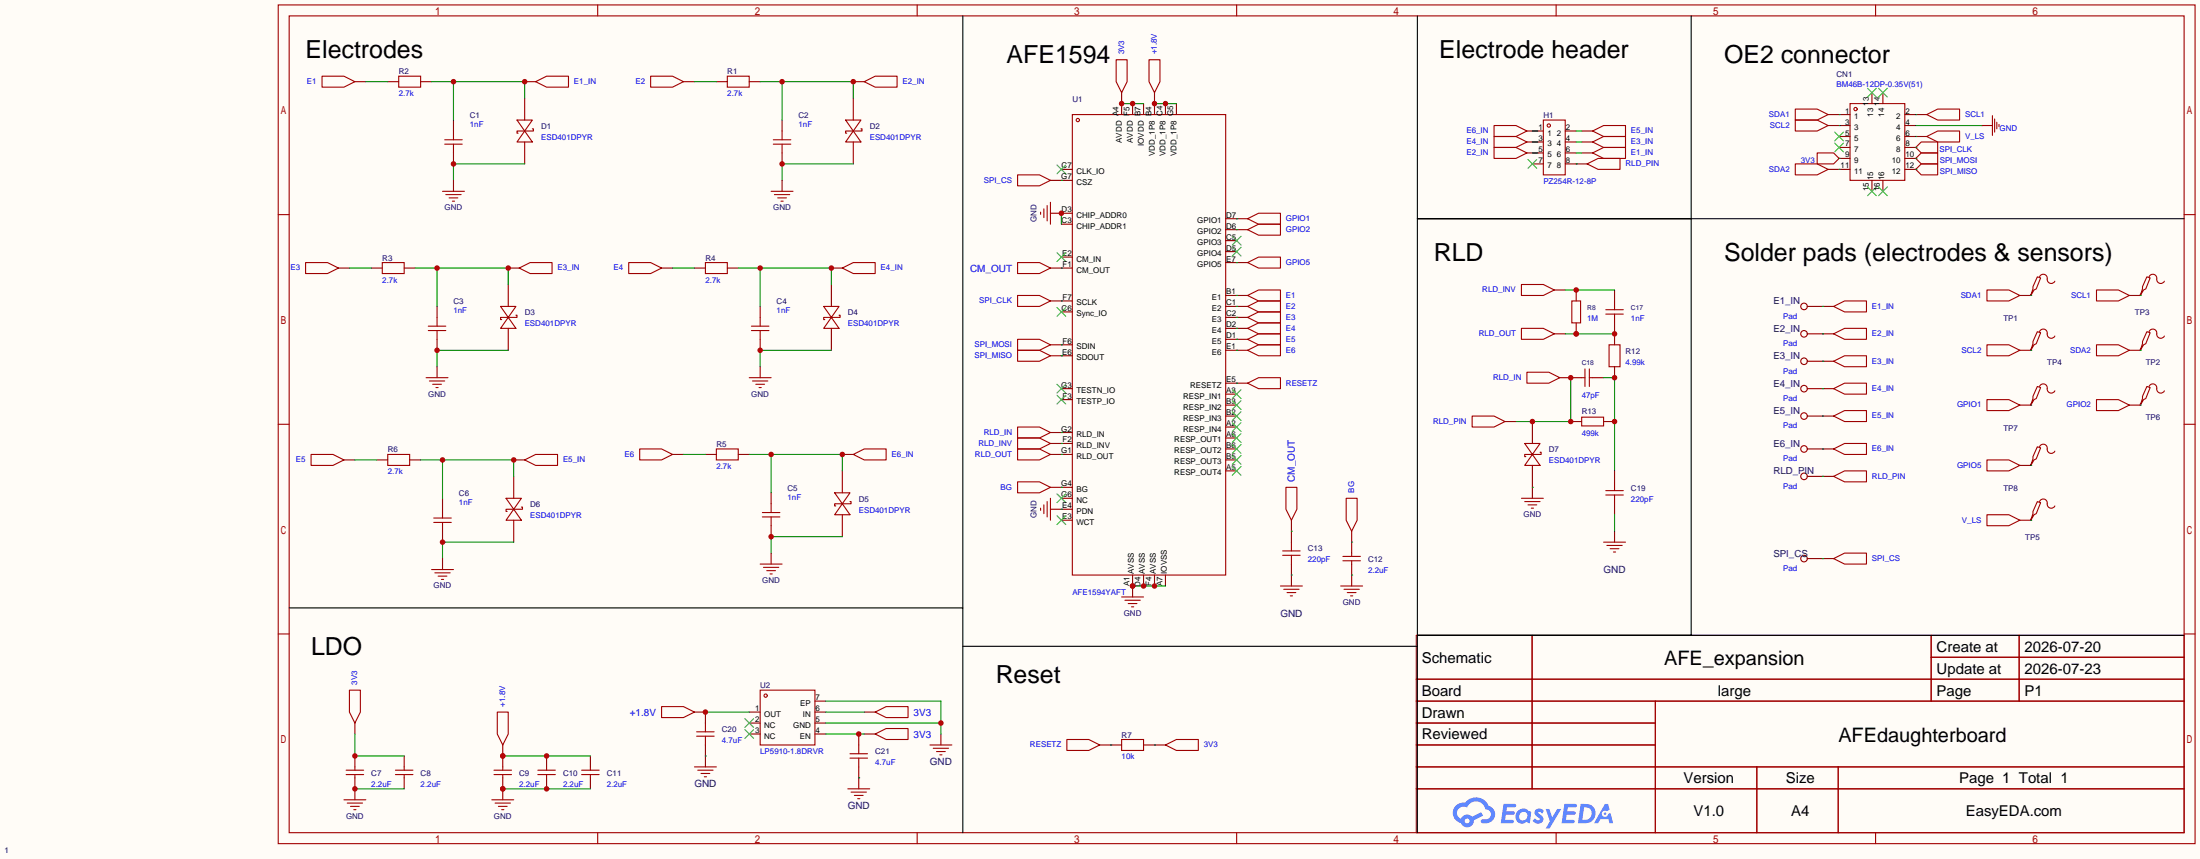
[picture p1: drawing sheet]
<svg xmlns="http://www.w3.org/2000/svg" width="510mm" height="199mm" viewBox="0 0 510 199" stroke-linecap="round" stroke-linejoin="round" font-family="sans-serif">
<path d="M0 0h510.2v199h-510.2z" fill="#fffcf7"/>
<g fill="none" stroke="#a10000" stroke-width=".25">
<path d="M64.5 1.1h444.5v194.4h-444.5zM67.1 3.7h439.4v189.2h-439.4zM138.6 1.1v2.6M212.7 1.1v2.6M286.8 1.1v2.6M360.8 1.1v2.6M434.9 1.1v2.6M64.5 49.7h2.6M506.5 49.7h2.5M64.5 98.3h2.6M506.5 98.3h2.5M64.5 146.9h2.6"/>
<path d="M328.4 147.2h178.1v45.7h-178.1zM328.4 157.4h178.1M355.3 147.2v35.6M447.8 147.2v15.2M447.8 152.3h58.7M468.2 147.2v15.2M506.5 146.9h2.5M328.4 162.4h178.1M328.4 167.5h55.5M328.4 177.7h178.1M328.4 172.6h55.5M383.9 162.4v30.5"/>
<path d="M407.4 177.7v15.2M426.3 177.7v15.2M138.6 192.9v2.6M212.7 192.9v2.6M286.8 192.9v2.6M328.4 182.8h178.1M360.8 192.9v2.6M434.9 192.9v2.6"/>
</g>
<g fill="#5487ff">
<path d="M356.2 187.6a1.3 1.3 0 0 1 1.8 .3l-.4 .6a.54 .54 0 0 0-.9-.2l.1 .2a1.28 1.28 0 0 1 .8 2 1.53 1.53 0 0 1-2.2-.3l.5-.6 .8 .5a.31 .31 0 0 0 .4-.3 .31 .31 0 0 0-.3-.4 1.12 1.12 0 0 1-.6-1.8z"/>
<path d="M358.4 187.4h.9l.6 2 1.2-2h.9l-2.7 4.5h-.9l1-1.6z"/>
<path d="M348.7 186.2h2.2a.46 .46 0 0 1 .5 .1 .46 .46 0 0 1 .1 .5l-.3 .2h-1.8l-.1 1h1.6a.4 .4 0 0 1 .4 .4 .4 .4 0 0 1-.4 .4h-1.7l-.2 1.1h1.4a.46 .46 0 0 1 .5 .1 .46 .46 0 0 1 .1 .5l-.3 .2h-2.7z"/>
<path d="M362.8 186.2h2.2a.47 .47 0 0 1 .5 .1 .47 .47 0 0 1 .1 .5l-.3 .2h-1.8l-.1 1h1.6a.4 .4 0 0 1 .4 .4 .4 .4 0 0 1-.4 .4h-1.7l-.2 1.1h1.4a.46 .46 0 0 1 .5 .1 .46 .46 0 0 1 .1 .5l-.3 .2h-2.7z"/>
<path d="M372.2 186.3h.7l.4 1.3-.7 .3a.75 .75 0 0 0-1.1 .3 .75 .75 0 0 0 .5 1.1 .75 .75 0 0 0 .9-.7l.5-.3 .7 2.4h-.9l-.2-.9h-1.9l-.5 .9h-.9z"/>
<path d="M366.6 186.2l-.7 4.5h1.5a2.27 2.27 0 0 0 2.6-2.3 2.27 2.27 0 0 0-2.7-2.2zM367.3 187a1.5 1.5 0 0 1 1.8 1.6 1.5 1.5 0 0 1-1.9 1.3h-.3z"/>
<path d="M352 187.9a1.6 1.6 0 0 0-.3 2.3 1.6 1.6 0 0 0 2.3 .2l.8 .3 .3-2.5-.2-.2-.5-.1a1.58 1.58 0 0 0-2.4 0zM352.6 188.4a.99 .99 0 0 1 1.6 .6 .99 .99 0 0 1-1.3 1.1 .98 .98 0 0 1-.3-1.7z"/>
<path d="M337.6 186.6a2.37 2.37 0 0 0 1.2 4.1 1.54 1.54 0 0 0 1.7 .9 1.54 1.54 0 0 0 1.3-1.5l2.1-1.1-.5-.8-2 1a1.57 1.57 0 0 0-2.6 .5 1.5 1.5 0 0 1-.8-2.1 1.5 1.5 0 0 1 2.2-.5 2.23 2.23 0 0 1 2.3-1.4 2.23 2.23 0 0 1 2 1.8 1.16 1.16 0 0 1 1.2 1.1 1.16 1.16 0 0 1-1.1 1.2h-.6a.47 .47 0 0 0-.6 .4 .47 .47 0 0 0 .4 .5 2.14 2.14 0 0 0 2.7-1.3 2.14 2.14 0 0 0-1.3-2.7 3.2 3.2 0 0 0-5.5-.7l-1.1 .1zM339.6 190.2a.6 .6 0 0 1 1.2 0 .6 .6 0 0 1-1.2 0z"/>
<circle cx="372.2" cy="188.5" r=".28"/>
</g>
<g fill="none" stroke="#a10000" stroke-width=".25">
<path d="M176.3 159.9h12.7v12.7h-12.7zM202.9 165l2.6-1.3h5.1v2.5h-5.1zM202.9 170.1l2.6-1.3h5.1v2.5h-5.1zM215.6 172.6h5.1M216.4 173.4h3.6M217.2 174.1h2M217.9 174.9h.5"/>
<circle cx="177.5" cy="161.2" r=".38"/>
</g>
<path d="M173.7 165h2.6M173.7 167.5h2.6M173.7 170.1h2.6M189 165h2.5M189 167.5h2.5M189 170.1h2.5M189 162.4h2.5M200.4 165h2.5M200.4 170.1h2.5M218.2 170.1v2.5" fill="none" stroke="#870000" stroke-width=".25"/>
<path d="M172.7 166.5l2.1 2M172.7 169l2.1 2.1M174.8 166.5l-2.1 2M174.8 169l-2.1 2.1" fill="none" stroke="#3c3" stroke-width=".25"/>
<path d="M191.5 165h8.9M191.5 170.1h8.9M191.5 162.4h26.7v7.7M191.5 167.5h26.7" fill="none" stroke="#008700" stroke-width=".25"/>
<circle cx="218.2" cy="167.5" r=".63" fill="#c00"/>
<path d="M161 165h2.6v2.5M163.6 172.6v2.5" fill="none" stroke="#870000" stroke-width=".25"/>
<path d="M153.4 163.7h5.1l2.5 1.3-2.5 1.2h-5.1zM161.5 170.6h4.1M161.5 169.5h4.1M163.6 167.5v2" fill="none" stroke="#a10000" stroke-width=".25"/>
<path d="M163.6 165h10.1" fill="none" stroke="#008700" stroke-width=".25"/>
<circle cx="163.6" cy="165" r=".63" fill="#c00"/>
<path d="M161 177.7h5.1M161.8 178.4h3.6M162.6 179.2h2M163.3 180h.5M163.6 170.6v2M197.1 175.6h4.1M197.1 174.6h4.1M199.1 172.6v2" fill="none" stroke="#a10000" stroke-width=".25"/>
<path d="M163.6 175.1v2.6M199.1 170.1v2.5M199.1 177.7v2.5" fill="none" stroke="#870000" stroke-width=".25"/>
<path d="M163.6 175.1h.1" fill="none" stroke="#008700" stroke-width=".25"/>
<circle cx="199.1" cy="170.1" r=".63" fill="#c00"/>
<g fill="none" stroke="#a10000" stroke-width=".25">
<path d="M366.8 96.6h5.1v2.1h-5.1zM366.8 87.5h.7M367.5 85.5v4M368.6 85.5v4M368.6 87.5h.7M372.4 114.7h4M372.4 113.7h4M374.4 111.6v2.1M374.4 114.7v2M371.9 125.6h5M372.6 126.4h3.6M373.4 127.1h2"/>
<path d="M374.1 127.9h.5M199.1 175.6v2.1M196.6 182.8h5.1M197.4 183.5h3.5M198.1 184.3h2.1M198.9 185h.5"/>
</g>
<path d="M364.2 87.5h2.6M369.3 87.5h2.6M371.9 97.7h2.5M374.4 109.1v2.5M374.4 116.7v2.6M374.4 123.1v2.5M199.1 180.2v2.6" fill="none" stroke="#870000" stroke-width=".25"/>
<path d="M364.2 87.5v10.2h-12.7M371.9 87.5h2.5v21.6M374.4 119.3v3.8M199.1 180.2h.1" fill="none" stroke="#008700" stroke-width=".25"/>
<circle cx="374.4" cy="97.7" r=".63" fill="#c00"/>
<path d="M364.2 97.7h2.6" fill="none" stroke="#870000" stroke-width=".25"/>
<circle cx="364.2" cy="97.7" r=".63" fill="#c00"/>
<path d="M373.1 79.9h2.6v5.1h-2.6z" fill="none" stroke="#a10000" stroke-width=".25"/>
<path d="M374.4 77.3v2.6M374.4 85v2.5" fill="none" stroke="#870000" stroke-width=".25"/>
<circle cx="374.4" cy="87.5" r=".63" fill="#c00"/>
<g fill="none" stroke="#a10000" stroke-width=".25">
<path d="M103.1 33.4h4.1M103.1 32.4h4.1M105.2 30.4v2M105.2 33.4v2M179.3 33.4h4.1M179.3 32.4h4.1M181.4 30.4v2M181.4 33.4v2M248.7 26.5h35.5v106.7h-35.5zM421.4 35.4h3.8l1.3 1.3-1.3 1.3h-3.8zM429 24h12.7v17.8h-12.7zM445.5 32.9h3.8v2.5h-3.8l-1.3-1.2z"/>
<path d="M445.5 35.4h3.8v2.6h-3.8l-1.3-1.3zM445.5 38h3.8v2.5h-3.8l-1.3-1.3zM459.5 29.1h2.5M462 26.8v4.6M462.5 27.6v3M463 28.3v1.5M463.5 28.8v.5M99.3 76.6h4.1M99.3 75.6h4.1M101.3 73.5v2.1M101.3 76.6v2M174.2 76.6h4.1"/>
<path d="M174.2 75.6h4.1M176.3 73.5v2.1M176.3 76.6v2M236 60.8h5l2.6 1.3-2.6 1.3h-5zM372.4 72.8h4M372.4 71.8h4M374.4 69.7v2.1M374.4 72.8v2M102.6 118v2M176.8 119.8h4M176.8 118.7h4M178.8 116.7v2"/>
<path d="M178.8 119.8v2M298.2 112.9h2.5v5.1l-1.2 2.5-1.3-2.5zM100.6 121h4M100.6 120h4M102.6 121v2.1M296.9 135.8h5.1M297.4 128.7h4.1M297.4 127.6h4.1M297.7 136.5h3.5M298.4 137.3h2.1M299.2 138h.5M299.5 125.6v2"/>
<path d="M299.5 128.7v2"/>
<circle cx="249.9" cy="27.8" r=".38"/>
<circle cx="430.3" cy="25.3" r=".38"/>
</g>
<g fill="none" stroke="#870000" stroke-width=".25">
<path d="M105.2 27.8v2.6M105.2 35.4v2.6M181.4 27.8v2.6M181.4 35.4v2.6M246.1 39.2h2.6M260.1 24v2.5M262.6 24v2.5M265.2 24v2.5M267.7 24v2.5M270.3 24v2.5M272.8 24v2.5M426.5 36.7h.1"/>
<path d="M426.5 26.5h2.5M426.5 39.2h2.5M426.5 29.1h2.5M426.5 36.7h2.5M426.5 31.6h2.5M426.5 34.2h2.5M434.1 21.5v2.5M436.6 21.5v2.5M441.7 26.5h2.5M441.7 39.2h2.5M441.7 29.1h2.5M441.7 36.7h2.5"/>
<path d="M441.7 31.6h2.5M441.7 34.2h2.5M444.2 34.2h.1M444.2 36.7h.1M444.2 39.2h.1M459.5 29.1h.1M246.1 41.8h2.6M246.1 49.4h2.6M246.1 51.9h2.6M246.1 59.6h2.6M284.2 58.3h2.6M284.2 55.8h2.6"/>
<path d="M284.2 53.2h2.6M284.2 50.7h2.6M434.1 41.8v2.5M436.6 41.8v2.5M101.3 71v2.5M101.3 78.6v2.6M176.3 71v2.5M176.3 78.6v2.6M243.6 62.1h5.1M246.1 69.7h2.6M246.1 72.3h2.6M246.1 79.9h2.6"/>
<path d="M284.2 71h2.6M284.2 78.6h2.6M284.2 76.1h2.6M284.2 73.5h2.6M284.2 68.5h2.6M284.2 60.8h2.6M374.4 67.2v2.5M374.4 74.8v2.5M419.1 77.3h3.6M419.1 71h3.6M246.1 90h2.6M246.1 82.4h2.6"/>
<path d="M246.1 92.6h2.6M284.2 96.4h2.6M284.2 98.9h2.6M284.2 93.9h2.6M284.2 91.3h2.6M284.2 88.8h2.6M284.2 81.2h2.6M355.3 97.7v5M419.1 83.7h3.6M419.1 96.4h3.6M419.1 90h3.6M102.6 115.4v2.6"/>
<path d="M178.8 114.2v2.5M246.1 100.2h2.6M246.1 102.7h2.6M246.1 105.3h2.6M246.1 112.9h2.6M246.1 115.4h2.6M246.1 118h2.6M284.2 104h2.6M284.2 109.1h2.6M284.2 106.6h2.6M284.2 101.5h2.6M419.1 110.4h3.6"/>
<path d="M419.1 104h3.6M102.6 123.1v2.5M178.8 121.8v2.5M246.1 120.5h2.6M262.6 133.2v2.6M265.2 133.2v2.6M267.7 133.2v2.6M270.3 133.2v2.6M299.5 120.5v5.1M299.5 130.7v5.1M419.1 129.4h3.6"/>
<circle cx="418.3" cy="71" r=".76"/>
<circle cx="418.3" cy="77.3" r=".76"/>
<circle cx="418.3" cy="83.7" r=".76"/>
<circle cx="418.3" cy="90" r=".76"/>
<circle cx="418.3" cy="96.4" r=".76"/>
<circle cx="418.3" cy="104" r=".76"/>
<circle cx="418.3" cy="110.4" r=".76"/>
<circle cx="418.3" cy="129.4" r=".76"/>
</g>
<g fill="none" stroke="#3c3" stroke-width=".25">
<path d="M245.1 38.2l2 2.1M247.1 38.2l-2 2.1M425.4 30.6l2.1 2M425.4 33.1l2.1 2.1M427.5 30.6l-2.1 2M427.5 33.1l-2.1 2.1M433.1 20.4l2 2.1M435.1 20.4l-2 2.1M435.6 20.4l2 2.1M437.6 20.4l-2 2.1M245.1 58.5l2 2.1M247.1 58.5l-2 2.1"/>
<path d="M285.8 57.3l2 2M285.8 54.7l2 2.1M287.8 57.3l-2 2M287.8 54.7l-2 2.1M433.1 43.3l2 2M435.1 43.3l-2 2M435.6 43.3l2 2M437.6 43.3l-2 2M245.1 71.2l2 2.1M247.1 71.2l-2 2.1M245.1 89l2 2.1M245.1 91.6l2 2"/>
<path d="M247.1 89l-2 2.1M247.1 91.6l-2 2M285.8 97.9l2 2M285.8 95.4l2 2M285.8 92.8l2 2.1M285.8 90.3l2 2M287.8 97.9l-2 2M287.8 95.4l-2 2M287.8 92.8l-2 2.1M287.8 90.3l-2 2M245.1 114.4l2 2.1M245.1 119.5l2 2"/>
<path d="M247.1 114.4l-2 2.1M247.1 119.5l-2 2M285.8 108.1l2 2M285.8 105.5l2 2.1M285.8 103l2 2M285.8 100.5l2 2M287.8 108.1l-2 2M287.8 105.5l-2 2.1M287.8 103l-2 2M287.8 100.5l-2 2"/>
</g>
<path d="M444.2 29.1h15.3M299.5 123.1h.1M299.5 133.2h.1" fill="none" stroke="#008700" stroke-width=".25"/>
<circle cx="355.3" cy="97.7" r=".63" fill="#c00"/>
<g fill="none" stroke="#870000" stroke-width=".25">
<path d="M82.3 18.9h2.5M89.9 18.9h2.6M97.5 18.9h2.6M121.7 18.9h2.5M158.5 18.9h2.5M166.1 18.9h2.6M173.7 18.9h2.6M197.9 18.9h2.5M121.7 22.7v5.1M121.7 32.9v5.1M197.9 22.7v5.1M197.9 32.9v5.1"/>
<path d="M354.1 35.4h2.5M354.1 32.9h2.5M354.1 30.4h2.5M365.5 38h2.5M366.8 35.4h2.5M366.8 32.9h2.5M366.8 30.4h2.5M78.5 62.1h2.5M86.1 62.1h2.5M93.7 62.1h2.6M117.9 65.9v5.1M117.9 76.1v5.1"/>
<path d="M117.9 62.1h2.5M153.4 62.1h2.6M161 62.1h2.6M168.7 62.1h2.5M192.8 65.9v5.1M192.8 76.1v5.1M192.8 62.1h2.5M286.8 76.1h2.5M286.8 73.5h2.5M286.8 68.5h2.5M286.8 71h2.5M286.8 78.6h2.5"/>
<path d="M422.7 71h2.5M422.7 77.3h2.5M286.8 81.2h2.5M422.7 83.7h2.5M422.7 96.4h2.5M422.7 90h2.5M79.8 106.6h2.5M87.4 106.6h2.5M95 106.6h2.5M119.1 110.4v5M119.1 106.6h2.6M156 105.3h2.5"/>
<path d="M163.6 105.3h2.5M171.2 105.3h2.5M195.3 109.1v5.1M195.3 119.3v5M195.3 105.3h2.6M355.3 107.8v5.1M422.7 110.4h2.5M422.7 104h2.5M119.1 120.5v5.1M422.7 129.4h2.5"/>
</g>
<g fill="none" stroke="#a10000" stroke-width=".25">
<path d="M74.7 17.7h5.1l2.5 1.2-2.5 1.3h-5.1zM92.5 17.7h5v2.5h-5zM124.2 18.9l2.5-1.2h5.1v2.5h-5.1zM150.9 17.7h5.1l2.5 1.2-2.5 1.3h-5.1zM168.7 17.7h5v2.5h-5zM200.4 18.9l2.5-1.2h5.1v2.5h-5.1zM119.9 27.8h3.5l-1.7 2.6zM121.7 30.4l1.7 2.5h-3.5zM123.4 29.8h.3v.6h-3.8v.5h.2M196.1 27.8h3.5l-1.7 2.6zM197.9 30.4l1.7 2.5h-3.5zM199.6 29.8h.3v.6h-3.8v.5h.2"/>
<path d="M346.5 34.2h5l2.6 1.2-2.6 1.3h-5zM346.5 31.6h5l2.6 1.3-2.6 1.3h-5zM346.5 29.1h5l2.6 1.3-2.6 1.2h-5zM368 38l2.6-1.3h5.1v2.5h-5.1zM369.3 35.4l2.6-1.2h5v2.5h-5zM369.3 32.9l2.6-1.3h5v2.6h-5zM369.3 30.4l2.6-1.3h5v2.5h-5zM70.9 60.8h5l2.6 1.3-2.6 1.3h-5zM88.6 60.8h5.1v2.6h-5.1zM116.1 71h3.5l-1.7 2.5zM117.9 73.5l1.7 2.6h-3.5zM119.6 73h.3v.5h-3.8v.5h.2"/>
<path d="M120.4 62.1l2.5-1.3h5.1v2.6h-5.1zM145.8 60.8h5.1l2.5 1.3-2.5 1.3h-5.1zM163.6 60.8h5.1v2.6h-5.1zM191 71h3.6l-1.8 2.5zM192.8 73.5l1.8 2.6h-3.6zM194.6 73h.2v.5h-3.8v.5h.3M195.3 62.1l2.6-1.3h5v2.6h-5zM289.3 76.1l2.5-1.3h5.1v2.5h-5.1zM289.3 73.5l2.5-1.2h5.1v2.5h-5.1zM289.3 68.5l2.5-1.3h5.1v2.5h-5.1zM289.3 71l2.5-1.3h5.1v2.6h-5.1zM289.3 78.6l2.5-1.3h5.1v2.6h-5.1z"/>
<path d="M425.2 77.3l2.5-1.2h5.1v2.5h-5.1zM425.2 71l2.5-1.3h5.1v2.6h-5.1zM289.3 81.2l2.5-1.3h5.1v2.5h-5.1zM425.2 83.7l2.5-1.3h5.1v2.6h-5.1zM425.2 96.4l2.5-1.3h5.1v2.6h-5.1zM425.2 90l2.5-1.2h5.1v2.5h-5.1zM72.1 105.3h5.1l2.6 1.3-2.6 1.2h-5.1zM89.9 105.3h5.1v2.5h-5.1zM117.3 115.4h3.6l-1.8 2.6zM119.1 118l1.8 2.5h-3.6zM120.9 117.5h.3v.5h-3.9v.5h.3M121.7 106.6l2.5-1.3h5.1v2.5h-5.1z"/>
<path d="M148.3 104h5.1l2.6 1.3-2.6 1.3h-5.1zM166.1 104h5.1v2.6h-5.1zM193.5 114.2h3.6l-1.8 2.5zM195.3 116.7l1.8 2.6h-3.6zM197.1 116.2h.3v.5h-3.9v.5h.3M197.9 105.3l2.5-1.3h5.1v2.6h-5.1zM353.6 102.7h3.5l-1.8 2.6zM355.3 105.3l1.8 2.5h-3.5zM357.1 104.8h.3v.5h-3.8v.5h.2M425.2 110.4l2.5-1.3h5.1v2.5h-5.1zM425.2 104l2.5-1.3h5.1v2.6h-5.1zM425.2 129.4l2.5-1.3h5.1v2.6h-5.1z"/>
</g>
<path d="M286.8 68.5h.1M173.7 105.3h21.6v3.8M178.8 105.3v8.9" fill="none" stroke="#008700" stroke-width=".25"/>
<g fill="#c00">
<circle cx="178.8" cy="105.3" r=".63"/>
<circle cx="195.3" cy="105.3" r=".63"/>
</g>
<path d="M96.3 62.1h21.6v3.8M101.3 62.1v8.9" fill="none" stroke="#008700" stroke-width=".25"/>
<g fill="#c00">
<circle cx="101.3" cy="62.1" r=".63"/>
<circle cx="117.9" cy="62.1" r=".63"/>
</g>
<path d="M97.5 106.6h21.6v3.8M102.6 106.6v8.8" fill="none" stroke="#008700" stroke-width=".25"/>
<g fill="#c00">
<circle cx="102.6" cy="106.6" r=".63"/>
<circle cx="119.1" cy="106.6" r=".63"/>
</g>
<path d="M171.2 62.1h21.6v3.8M176.3 62.1v8.9" fill="none" stroke="#008700" stroke-width=".25"/>
<g fill="#c00">
<circle cx="176.3" cy="62.1" r=".63"/>
<circle cx="192.8" cy="62.1" r=".63"/>
</g>
<path d="M100.1 18.9h21.6v3.8M105.2 18.9v8.9" fill="none" stroke="#008700" stroke-width=".25"/>
<g fill="#c00">
<circle cx="121.7" cy="18.9" r=".63"/>
<circle cx="105.2" cy="18.9" r=".63"/>
</g>
<path d="M176.3 18.9h21.6v3.8M181.4 18.9v8.9" fill="none" stroke="#008700" stroke-width=".25"/>
<g fill="#c00">
<circle cx="181.4" cy="18.9" r=".63"/>
<circle cx="197.9" cy="18.9" r=".63"/>
</g>
<path d="M119.1 125.6h-16.5v3.8" fill="none" stroke="#008700" stroke-width=".25"/>
<circle cx="102.6" cy="125.6" r=".63" fill="#c00"/>
<path d="M121.7 38h-16.5v3.8" fill="none" stroke="#008700" stroke-width=".25"/>
<circle cx="105.2" cy="38" r=".63" fill="#c00"/>
<path d="M195.3 124.3h-16.5v3.8" fill="none" stroke="#008700" stroke-width=".25"/>
<circle cx="178.8" cy="124.3" r=".63" fill="#c00"/>
<path d="M192.8 81.2h-16.5v3.8" fill="none" stroke="#008700" stroke-width=".25"/>
<circle cx="176.3" cy="81.2" r=".63" fill="#c00"/>
<path d="M117.9 81.2h-16.6v3.8" fill="none" stroke="#008700" stroke-width=".25"/>
<circle cx="101.3" cy="81.2" r=".63" fill="#c00"/>
<path d="M197.9 38h-16.5v3.8" fill="none" stroke="#008700" stroke-width=".25"/>
<circle cx="181.4" cy="38" r=".63" fill="#c00"/>
<g fill="none" stroke="#008700" stroke-width=".25">
<path d="M84.8 18.9h5.1M161 18.9h5.1M260.1 24h5.1M286.8 50.7h.1M286.8 53.2h.1M81 62.1h5.1M156 62.1h5M286.8 71h.1M286.8 73.5h.1M286.8 76.1h.1M286.8 78.6h.1M286.8 81.2h.1"/>
<path d="M82.3 106.6h5.1M158.5 105.3h5.1"/>
</g>
<path d="M260.1 21.5v2.5M267.7 21.5v2.5M105.2 41.8v2.5M181.4 41.8v2.5M286.8 50.7h2.5M286.8 53.2h2.5M286.8 60.8h2.5M101.3 85v2.5M176.3 85v2.5M355.3 112.9v2.5M102.6 129.4v2.6M178.8 128.1v2.6" fill="none" stroke="#870000" stroke-width=".25"/>
<g fill="none" stroke="#a10000" stroke-width=".25">
<path d="M258.8 13.8h2.6v5.1l-1.3 2.6-1.3-2.6zM266.4 13.8h2.6v5.1l-1.3 2.6-1.3-2.6zM102.6 44.3h5.1M103.4 45.1h3.5M104.1 45.8h2.1M104.9 46.6h.5M178.8 44.3h5.1M179.6 45.1h3.5M180.3 45.8h2.1M181.1 46.6h.5M289.3 50.7l2.5-1.3h5.1v2.5h-5.1zM289.3 53.2l2.5-1.3h5.1v2.6h-5.1z"/>
<path d="M289.3 60.8l2.5-1.2h5.1v2.5h-5.1zM98.8 87.5h5.1M99.6 88.3h3.5M100.3 89h2.1M101.1 89.8h.5M173.7 87.5h5.1M174.5 88.3h3.6M175.3 89h2M176 89.8h.5M352.8 115.4h5.1M353.6 116.2h3.5M354.3 117h2.1"/>
<path d="M355.1 117.7h.5M100.1 132h5.1M100.8 132.7h3.6M101.6 133.5h2M102.4 134.2h.5M176.3 130.7h5.1M177 131.4h3.6M177.8 132.2h2M178.6 133h.5"/>
</g>
<g fill="#c00">
<circle cx="262.6" cy="24" r=".63"/>
<circle cx="260.1" cy="24" r=".63"/>
</g>
<path d="M267.7 24h5.1" fill="none" stroke="#008700" stroke-width=".25"/>
<g fill="#c00">
<circle cx="270.3" cy="24" r=".63"/>
<circle cx="267.7" cy="24" r=".63"/>
</g>
<path d="M262.6 135.8h7.7" fill="none" stroke="#008700" stroke-width=".25"/>
<g fill="#c00">
<circle cx="267.7" cy="135.8" r=".63"/>
<circle cx="265.2" cy="135.8" r=".63"/>
<circle cx="262.6" cy="135.8" r=".63"/>
</g>
<path d="M262.6 135.8v2.5" fill="none" stroke="#870000" stroke-width=".25"/>
<circle cx="262.6" cy="135.8" r=".63" fill="#c00"/>
<g fill="none" stroke="#a10000" stroke-width=".25">
<path d="M236 78.6h5l2.6 1.3-2.6 1.3h-5zM236 68.5h5l2.6 1.2-2.6 1.3h-5zM236 81.2h5l2.6 1.2-2.6 1.3h-5zM260.1 138.3h5.1M260.9 139.1h3.5M261.6 139.8h2.1M311.4 129.9h4.1M311.4 128.9h4.1M313.4 128.1v.8M313.4 129.9v.8M81 159.9h2.6v5.1l-1.3 2.5-1.3-2.5zM262.4 140.6h.5"/>
<path d="M80.3 179.5h4M80.3 178.4h4M82.3 177.7v.7M82.3 179.5v.7M91.7 179.5h4.1M91.7 178.4h4.1M93.7 177.7v.7M93.7 179.5v.7M114.6 179.5h4M114.6 178.4h4M116.6 177.7v.7M116.6 179.5v.7"/>
<path d="M124.7 179.5h4.1M124.7 178.4h4.1M126.7 177.7v.7M126.7 179.5v.7M134.9 179.5h4M134.9 178.4h4M136.9 177.7v.7M136.9 179.5v.7"/>
</g>
<g fill="none" stroke="#870000" stroke-width=".25">
<path d="M243.6 79.9h2.5M243.6 69.7h2.5M243.6 82.4h2.5M313.4 125.6v2.5M313.4 130.7v2.5M82.3 167.5v2.6M82.3 175.1v2.6M93.7 175.1v2.6M116.6 175.1v2.6M126.7 175.1v2.6M136.9 175.1v2.6M82.3 180.2v2.6"/>
<path d="M93.7 180.2v2.6M116.6 180.2v2.6M126.7 180.2v2.6M136.9 180.2v2.6"/>
</g>
<path d="M246.1 79.9h.1M246.1 69.7h.1M246.1 82.4h.1M82.3 170.1v5h11.4" fill="none" stroke="#008700" stroke-width=".25"/>
<circle cx="82.3" cy="175.1" r=".63" fill="#c00"/>
<path d="M82.3 182.8h11.4" fill="none" stroke="#008700" stroke-width=".25"/>
<path d="M82.3 182.8v2.5" fill="none" stroke="#870000" stroke-width=".25"/>
<circle cx="82.3" cy="182.8" r=".63" fill="#c00"/>
<path d="M79.8 185.3h5M80.5 186.1h3.6M81.3 186.8h2M82 187.6h.5" fill="none" stroke="#a10000" stroke-width=".25"/>
<path d="M116.6 175.1h20.3" fill="none" stroke="#008700" stroke-width=".25"/>
<g fill="#c00">
<circle cx="126.7" cy="175.1" r=".63"/>
<circle cx="116.6" cy="175.1" r=".63"/>
</g>
<path d="M116.6 182.8h20.3" fill="none" stroke="#008700" stroke-width=".25"/>
<g fill="#c00">
<circle cx="126.7" cy="182.8" r=".63"/>
<circle cx="116.6" cy="182.8" r=".63"/>
</g>
<path d="M116.6 172.6v2.5" fill="none" stroke="#870000" stroke-width=".25"/>
<circle cx="116.6" cy="175.1" r=".63" fill="#c00"/>
<path d="M115.3 165h2.6v5.1l-1.3 2.5-1.3-2.5z" fill="none" stroke="#a10000" stroke-width=".25"/>
<path d="M116.6 182.8v2.5" fill="none" stroke="#870000" stroke-width=".25"/>
<circle cx="116.6" cy="182.8" r=".63" fill="#c00"/>
<g fill="none" stroke="#a10000" stroke-width=".25">
<path d="M289.3 88.8l2.5-1.3h5.1v2.5h-5.1zM236 111.6h5l2.6 1.3-2.6 1.3h-5zM241.3 117.7v.5M242.1 117v2M242.8 116.2v3.6M243.6 115.4v5.1M312.2 115.4h2.5v5.1l-1.3 2.6-1.2-2.6zM310.9 135.8h5.1M311.7 136.5h3.5M312.4 137.3h2.1M313.2 138h.5M247.4 171.3h5.1l2.5 1.3-2.5 1.3h-5.1z"/>
<path d="M260.1 171.3h5.1v2.6h-5.1zM270.3 172.6l2.5-1.3h5.1v2.6h-5.1zM114 185.3h5.1M114.8 186.1h3.6M115.6 186.8h2M116.3 187.6h.5"/>
</g>
<path d="M243.6 49.4h2.5M286.8 88.8h2.5M243.6 112.9h2.5M243.6 118h2.5M313.4 123.1v2.5M313.4 133.2v2.6M255 172.6h5.1M265.2 172.6h5.1" fill="none" stroke="#870000" stroke-width=".25"/>
<path d="M246.1 49.4v2.5M286.8 88.8h.1M246.1 112.9h.1M246.1 118h.1M313.4 125.6h.1M313.4 133.2h.1M257.6 172.6h.1M267.7 172.6h.1" fill="none" stroke="#008700" stroke-width=".25"/>
<circle cx="246.1" cy="49.4" r=".63" fill="#c00"/>
<path d="M236 40.5h5l2.6 1.3-2.6 1.3h-5zM241.3 49.1v.6M242.1 48.4v2M242.8 47.6v3.6M243.6 46.9v5M236 98.9h5l2.6 1.3-2.6 1.3h-5zM236 101.5h5l2.6 1.2-2.6 1.3h-5zM236 104h5l2.6 1.3-2.6 1.3h-5z" fill="none" stroke="#a10000" stroke-width=".25"/>
<path d="M243.6 41.8h2.5M361.7 87.5h2.5M243.6 100.2h2.5M243.6 102.7h2.5M243.6 105.3h2.5" fill="none" stroke="#870000" stroke-width=".25"/>
<path d="M246.1 41.8h.1M246.1 100.2h.1M246.1 102.7h.1M246.1 105.3h.1" fill="none" stroke="#008700" stroke-width=".25"/>
<circle cx="364.2" cy="87.5" r=".63" fill="#c00"/>
<path d="M352.8 76.1h5.1l2.5 1.2-2.5 1.3h-5.1zM352.8 65.9h5.1l2.5 1.3-2.5 1.3h-5.1zM354.1 86.2h5.1l2.5 1.3-2.5 1.3h-5.1z" fill="none" stroke="#a10000" stroke-width=".25"/>
<path d="M360.4 77.3h2.6M360.4 67.2h2.6" fill="none" stroke="#870000" stroke-width=".25"/>
<path d="M363 67.2h11.4M363 77.3h11.4" fill="none" stroke="#008700" stroke-width=".25"/>
<g fill="#c00">
<circle cx="365.5" cy="77.3" r=".63"/>
<circle cx="374.4" cy="77.3" r=".63"/>
</g>
<path d="M355.3 30.4h2.6M355.3 38h2.6M355.3 32.9h2.6M355.3 35.4h2.6M363 30.4h2.5M363 38h2.5M363 32.9h2.5M363 35.4h2.5M365.5 67.2v2.5M349 97.7h2.5" fill="none" stroke="#870000" stroke-width=".25"/>
<g fill="none" stroke="#a10000" stroke-width=".25">
<path d="M357.9 27.8h5.1v12.7h-5.1zM341.4 96.4h5.1l2.5 1.3-2.5 1.2h-5.1z"/>
<circle cx="359.2" cy="29.1" r=".38"/>
</g>
<g fill="none" stroke="#008700" stroke-width=".25">
<path d="M355.3 30.4h1.3M355.3 32.9h1.3M355.3 35.4h1.3M365.5 38h.1M365.5 30.4h1.3M365.5 32.9h1.3M365.5 35.4h1.3M246.1 62.1h.1M422.7 77.3h.1M422.7 71h.1M422.7 83.7h.1M422.7 96.4h.1"/>
<path d="M422.7 90h.1M355.3 112.9h.1M422.7 110.4h.1M422.7 104h.1M422.7 129.4h.1"/>
</g>
<path d="M354.3 37l2.1 2M356.4 37l-2.1 2" fill="none" stroke="#3c3" stroke-width=".25"/>
<circle cx="365.5" cy="67.2" r=".63" fill="#c00"/>
<path d="M365.5 74.8v2.5" fill="none" stroke="#870000" stroke-width=".25"/>
<circle cx="365.5" cy="77.3" r=".63" fill="#c00"/>
<g fill="none" stroke="#a10000" stroke-width=".25">
<path d="M416.3 25.3h5.1l2.5 1.2-2.5 1.3h-5.1zM416.3 27.8h5.1l2.5 1.3-2.5 1.3h-5.1zM416.3 38h5.1l2.5 1.2-2.5 1.3h-5.1zM446.8 26.5l2.5-1.2h5.1v2.5h-5.1zM446.8 31.6l2.5-1.2h5.1v2.5h-5.1zM364.5 69.7h2v5.1h-2zM460.8 67.2h5l2.6 1.3-2.6 1.2h-5zM460.8 79.9h5l2.6 1.3-2.6 1.2h-5zM472.4 64.1l.8 .3-1 2.5-.5 .3-.8 1.3 .5-1.6v-.5zM472.4 76.8l.8 .3-1 2.5-.5 .3-.8 1.3 .5-1.6v-.5zM472.9 64.1a.93 .93 0 0 1 1.2-.5 .93 .93 0 0 1 .6 1 .94 .94 0 0 0 .7 1 .94 .94 0 0 0 1.1-.4M472.9 76.8a.93 .93 0 0 1 1.2-.5 .93 .93 0 0 1 .6 1 .94 .94 0 0 0 .7 1 .94 .94 0 0 0 1.1-.4"/>
<path d="M486.2 67.2h5l2.6 1.3-2.6 1.2h-5zM486.2 79.9h5l2.6 1.3-2.6 1.2h-5zM497.8 64.1l.8 .3-1 2.5-.5 .3-.8 1.3 .5-1.6v-.5zM497.8 76.8l.8 .3-1 2.5-.5 .3-.8 1.3 .5-1.6v-.5zM498.3 64.1a.93 .93 0 0 1 1.2-.5 .93 .93 0 0 1 .6 1 .94 .94 0 0 0 .7 1 .94 .94 0 0 0 1.1-.4M498.3 76.8a.93 .93 0 0 1 1.2-.5 .93 .93 0 0 1 .6 1 .94 .94 0 0 0 .7 1 .94 .94 0 0 0 1.1-.4M460.8 92.6h5l2.6 1.3-2.6 1.2h-5zM472.4 89.5l.8 .3-1 2.5-.5 .3-.8 1.3 .5-1.6v-.5zM472.9 89.5a.93 .93 0 0 1 1.2-.5 .93 .93 0 0 1 .6 1 .94 .94 0 0 0 .7 1 .94 .94 0 0 0 1.1-.4M486.2 92.6h5l2.6 1.3-2.6 1.2h-5zM497.8 89.5l.8 .3-1 2.5-.5 .3-.8 1.3 .5-1.6v-.5zM498.3 89.5a.93 .93 0 0 1 1.2-.5 .93 .93 0 0 1 .6 1 .94 .94 0 0 0 .7 1 .94 .94 0 0 0 1.1-.4"/>
<path d="M460.8 119.3h5l2.6 1.2-2.6 1.3h-5zM460.8 106.6h5l2.6 1.2-2.6 1.3h-5zM472.4 103.5l.8 .3-1 2.5-.5 .3-.8 1.2 .5-1.5v-.5zM472.4 116.2l.8 .3-1 2.5-.5 .3-.8 1.2 .5-1.5v-.5zM472.9 103.5a.93 .93 0 0 1 1.2-.6 .93 .93 0 0 1 .6 1.1 .94 .94 0 0 0 .7 1 .94 .94 0 0 0 1.1-.5M472.9 116.2a.93 .93 0 0 1 1.2-.6 .93 .93 0 0 1 .6 1.1 .94 .94 0 0 0 .7 1 .94 .94 0 0 0 1.1-.5"/>
</g>
<g fill="none" stroke="#870000" stroke-width=".25">
<path d="M423.9 26.5h2.6M423.9 29.1h2.6M423.9 39.2h2.6M444.2 26.5h2.6M444.2 31.6h2.6M470.9 68.2v.3h-2.5M496.3 68.2v.3h-2.5M470.9 93.6v.3h-2.5M470.9 80.9v.3h-2.5M496.3 93.6v.3h-2.5M496.3 80.9v.3h-2.5M470.9 107.6v.2h-2.5"/>
<path d="M470.9 120.3v.2h-2.5"/>
</g>
<g fill="none" stroke="#008700" stroke-width=".25">
<path d="M426.5 26.5h.1M426.5 36.7h.1M426.5 29.1h.1M426.5 39.2h.1M444.2 34.2h.1M444.2 36.7h.1M444.2 39.2h.1M444.2 31.6h.1M444.2 26.5h.1M286.8 60.8h.1M470.9 68.5h.1M496.3 68.5h.1"/>
<path d="M470.9 81.2h.1M470.9 93.9h.1M496.3 81.2h.1M496.3 93.9h.1M470.9 107.8h.1M470.9 120.5h.1"/>
</g>
<path d="M223.3 3.7v137.1M328.7 3.7v189.2M392.2 3.7v143.5h-63.5h177.8M392.2 50.7h-63.5h177.8M67.1 140.8h156.2v52.1M223.3 149.7h105.4" fill="none" stroke="#000" stroke-width=".25"/>
<g font-size="5.8">
<text x="70.9" y="13.4">Electrodes</text>
<text x="233.4" y="14.7">AFE1594</text>
<text x="333.8" y="13.4">Electrode header</text>
<text x="399.8" y="14.7">OE2 connector</text>
<text x="332.5" y="60.4">RLD</text>
<text x="399.8" y="60.4">Solder pads (electrodes &amp; sensors)</text>
<text x="72.1" y="151.8">LDO</text>
<text x="230.9" y="158.2">Reset</text>
</g>
<g font-size="4.6">
<text x="385.9" y="154.1">AFE_expansion</text>
<text x="426.3" y="171.9">AFEdaughterboard</text>
</g>
<g font-size="3.5">
<text x="329.7" y="153.5">Schematic</text>
<text x="449.1" y="151">Create at</text>
<text x="469.5" y="151">2026-07-20</text>
<text x="329.7" y="161.2">Board</text>
<text x="398.3" y="161.2">large</text>
<text x="449.1" y="156.1">Update at</text>
<text x="449.1" y="161.2">Page</text>
<text x="469.5" y="156.1">2026-07-23</text>
<text x="469.5" y="161.2">P1</text>
<text x="329.7" y="166.2">Drawn</text>
<text x="329.7" y="171.3">Reviewed</text>
<text x="390.4" y="181.5">Version</text>
<text x="414.1" y="181.5">Size</text>
<text x="454.3" y="181.5">Page 1 Total 1</text>
<text x="392.7" y="189.1">V1.0</text>
<text x="415.3" y="189.1">A4</text>
<text x="455.8" y="189.1">EasyEDA.com</text>
</g>
<g font-size="2.3" fill="#00f">
<text x="224.9" y="62.9">CM_OUT</text>
<text x="300.3" y="111.6" transform="rotate(-90 300.3 111.6)">CM_OUT</text>
<text x="146" y="165.8">+1.8V</text>
<text x="211.8" y="165.8">3V3</text>
<text x="211.8" y="170.9">3V3</text>
</g>
<g font-size="2.3" fill="#000080">
<text x="371.8" y="132.8">GND</text>
<text x="296.9" y="142.9">GND</text>
<text x="215.6" y="177.2">GND</text>
<text x="161" y="182.3">GND</text>
<text x="196.6" y="187.4">GND</text>
</g>
<g font-size="2.2" fill="#000080">
<text x="411.2" y="70.5">E1_IN</text>
<text x="411.2" y="76.9">E2_IN</text>
<text x="411.2" y="83.2">E3_IN</text>
<text x="411.2" y="89.6">E4_IN</text>
<text x="411.2" y="95.9">E5_IN</text>
<text x="411.2" y="103.6">E6_IN</text>
<text x="411.2" y="109.9">RLD_PIN</text>
<text x="411.2" y="129">SPI_CS</text>
</g>
<g font-size="1.8" fill="#000080">
<text x="92.5" y="17.2">R2</text>
<text x="168.7" y="17.2">R1</text>
<text x="425.9" y="17.7">CN1</text>
<text x="248.7" y="23.5">U1</text>
<text x="109" y="27.4">C1</text>
<text x="125.5" y="29.9">D1</text>
<text x="185.2" y="27.4">C2</text>
<text x="201.7" y="29.9">D2</text>
<text x="357.9" y="27.4">H1</text>
<text x="103.1" y="48.7">GND</text>
<text x="179.3" y="48.7">GND</text>
<text x="240.3" y="51.5" transform="rotate(-90 240.3 51.5)">GND</text>
<text x="88.6" y="60.4">R3</text>
<text x="163.6" y="60.4">R4</text>
<text x="105.2" y="70.5">C3</text>
<text x="180.1" y="70.5">C4</text>
<text x="121.7" y="73.1">D3</text>
<text x="196.6" y="73.1">D4</text>
<text x="464.6" y="74.3">TP1</text>
<text x="495" y="73.1">TP3</text>
<text x="376.9" y="82">R12</text>
<text x="474.7" y="84.5">TP4</text>
<text x="497.6" y="84.5">TP2</text>
<text x="99.3" y="91.9">GND</text>
<text x="174.2" y="91.9">GND</text>
<text x="366.8" y="95.9">R13</text>
<text x="464.6" y="99.7">TP7</text>
<text x="497.6" y="97.2">TP6</text>
<text x="89.9" y="104.8">R6</text>
<text x="166.1" y="103.6">R5</text>
<text x="359.2" y="104.8">D7</text>
<text x="182.6" y="113.7">C5</text>
<text x="378.2" y="113.7">C19</text>
<text x="464.6" y="113.7">TP8</text>
<text x="106.4" y="115">C6</text>
<text x="122.9" y="117.5">D6</text>
<text x="199.1" y="116.3">D5</text>
<text x="353.3" y="119.8">GND</text>
<text x="240.3" y="120" transform="rotate(-90 240.3 120)">GND</text>
<text x="469.6" y="125.1">TP5</text>
<text x="303.3" y="127.7">C13</text>
<text x="317.2" y="130.2">C12</text>
<text x="100.6" y="136.3">GND</text>
<text x="176.8" y="135">GND</text>
<text x="260.6" y="142.7">GND</text>
<text x="311.4" y="140.1">GND</text>
<text x="176.3" y="159.4">U2</text>
<text x="167.4" y="169.6">C20</text>
<text x="260.1" y="170.9">R7</text>
<text x="86.1" y="179.8">C7</text>
<text x="97.5" y="179.8">C8</text>
<text x="120.4" y="179.8">C9</text>
<text x="130.6" y="179.8">C10</text>
<text x="140.7" y="179.8">C11</text>
<text x="202.9" y="174.7">C21</text>
<text x="80.2" y="189.7">GND</text>
<text x="114.5" y="189.7">GND</text>
<text x="1" y="197.5">1</text>
</g>
<g font-size="1.8" fill="#00f">
<text x="260.6" y="12.6" transform="rotate(-90 260.6 12.6)">3V3</text>
<text x="268.3" y="12.6" transform="rotate(-90 268.3 12.6)">+1.8V</text>
<text x="71.1" y="19.5">E1</text>
<text x="92.5" y="22.3">2.7k</text>
<text x="133.1" y="19.5">E1_IN</text>
<text x="147.3" y="19.5">E2</text>
<text x="168.7" y="22.3">2.7k</text>
<text x="209.3" y="19.5">E2_IN</text>
<text x="425.9" y="20.1">BM46B-12DP-0.35V(51)</text>
<text x="109" y="29.4">1nF</text>
<text x="185.2" y="29.4">1nF</text>
<text x="410.2" y="27.1">SDA1</text>
<text x="410.4" y="29.6">SCL2</text>
<text x="455.7" y="27.1">SCL1</text>
<text x="125.5" y="32.4">ESD401DPYR</text>
<text x="201.7" y="32.4">ESD401DPYR</text>
<text x="340.1" y="36">E2_IN</text>
<text x="340.1" y="33.4">E4_IN</text>
<text x="340.1" y="30.9">E6_IN</text>
<text x="378.2" y="36">E1_IN</text>
<text x="378.2" y="33.4">E3_IN</text>
<text x="378.2" y="30.9">E5_IN</text>
<text x="449.7" y="35.2">SPI_CLK</text>
<text x="455.7" y="32.2">V_LS</text>
<text x="463.7" y="30.3">GND</text>
<text x="376.9" y="38.5">RLD_PIN</text>
<text x="410.2" y="39.8">SDA2</text>
<text x="417.6" y="37.7">3V3</text>
<text x="449.8" y="37.7">SPI_MOSI</text>
<text x="449.8" y="40.2">SPI_MISO</text>
<text x="228.1" y="42.3">SPI_CS</text>
<text x="357.9" y="42.6">PZ254R-12-8P</text>
<text x="298.2" y="51.2">GPIO1</text>
<text x="298.2" y="53.8">GPIO2</text>
<text x="67.3" y="62.7">E3</text>
<text x="88.6" y="65.5">2.7k</text>
<text x="129.3" y="62.7">E3_IN</text>
<text x="142.3" y="62.7">E4</text>
<text x="163.6" y="65.5">2.7k</text>
<text x="204.2" y="62.7">E4_IN</text>
<text x="298.2" y="61.4">GPIO5</text>
<text x="227.1" y="70.3">SPI_CLK</text>
<text x="298.2" y="69">E1</text>
<text x="298.2" y="71.5">E2</text>
<text x="343.7" y="67.7">RLD_INV</text>
<text x="434.1" y="71.5">E1_IN</text>
<text x="454.7" y="69">SDA1</text>
<text x="480.3" y="69">SCL1</text>
<text x="105.2" y="72.6">1nF</text>
<text x="121.7" y="75.6">ESD401DPYR</text>
<text x="180.1" y="72.6">1nF</text>
<text x="196.6" y="75.6">ESD401DPYR</text>
<text x="298.2" y="76.6">E4</text>
<text x="298.2" y="74.1">E3</text>
<text x="342.9" y="77.9">RLD_OUT</text>
<text x="368" y="74.3">1M</text>
<text x="378.2" y="74.3">1nF</text>
<text x="413.5" y="73.8">Pad</text>
<text x="434.1" y="77.9">E2_IN</text>
<text x="226" y="80.4">SPI_MOSI</text>
<text x="226" y="83">SPI_MISO</text>
<text x="298.2" y="79.2">E5</text>
<text x="298.2" y="81.7">E6</text>
<text x="413.5" y="80.2">Pad</text>
<text x="454.9" y="81.7">SCL2</text>
<text x="480.1" y="81.7">SDA2</text>
<text x="298.2" y="89.3">RESETZ</text>
<text x="346.2" y="88.1">RLD_IN</text>
<text x="376.9" y="84.5">4.99k</text>
<text x="413.5" y="86.5">Pad</text>
<text x="434.1" y="84.2">E3_IN</text>
<text x="366.8" y="92.1">47pF</text>
<text x="413.5" y="92.9">Pad</text>
<text x="434.1" y="90.6">E4_IN</text>
<text x="453.8" y="94.4">GPIO1</text>
<text x="479.2" y="94.4">GPIO2</text>
<text x="228.1" y="100.8">RLD_IN</text>
<text x="332.3" y="98.2">RLD_PIN</text>
<text x="366.8" y="101">499k</text>
<text x="413.5" y="99.2">Pad</text>
<text x="434.1" y="96.9">E5_IN</text>
<text x="68.6" y="107.1">E5</text>
<text x="130.6" y="107.1">E5_IN</text>
<text x="144.8" y="105.8">E6</text>
<text x="206.8" y="105.8">E6_IN</text>
<text x="226.1" y="105.8">RLD_OUT</text>
<text x="226.9" y="103.3">RLD_INV</text>
<text x="359.2" y="107.4">ESD401DPYR</text>
<text x="413.5" y="106.9">Pad</text>
<text x="434.1" y="104.6">E6_IN</text>
<text x="89.9" y="109.9">2.7k</text>
<text x="166.1" y="108.6">2.7k</text>
<text x="232" y="113.5">BG</text>
<text x="413.5" y="113.2">Pad</text>
<text x="434.1" y="110.9">RLD_PIN</text>
<text x="453.8" y="108.4">GPIO5</text>
<text x="106.4" y="117">1nF</text>
<text x="182.6" y="115.7">1nF</text>
<text x="199.1" y="118.8">ESD401DPYR</text>
<text x="314" y="114.2" transform="rotate(-90 314 114.2)">BG</text>
<text x="378.2" y="116.3">220pF</text>
<text x="122.9" y="120.1">ESD401DPYR</text>
<text x="455" y="121.1">V_LS</text>
<text x="303.3" y="130.2">220pF</text>
<text x="434.1" y="130">SPI_CS</text>
<text x="248.7" y="137.8">AFE1594YAFT</text>
<text x="317.2" y="132.8">2.2uF</text>
<text x="413.5" y="132.3">Pad</text>
<text x="82.8" y="158.6" transform="rotate(-90 82.8 158.6)">3V3</text>
<text x="117.1" y="163.7" transform="rotate(-90 117.1 163.7)">+1.8V</text>
<text x="167.4" y="172.1">4.7uF</text>
<text x="238.8" y="173.1">RESETZ</text>
<text x="279.1" y="173.1">3V3</text>
<text x="176.3" y="174.7">LP5910-1.8DRVR</text>
<text x="202.9" y="177.2">4.7uF</text>
<text x="260.1" y="175.9">10k</text>
<text x="86.1" y="182.3">2.2uF</text>
<text x="97.5" y="182.3">2.2uF</text>
<text x="120.4" y="182.3">2.2uF</text>
<text x="130.6" y="182.3">2.2uF</text>
<text x="140.7" y="182.3">2.2uF</text>
</g>
<g font-size="1.8">
<text x="259.4" y="26.9" transform="rotate(-90 259.4 26.9)">A4</text>
<text x="261.9" y="26.9" transform="rotate(-90 261.9 26.9)">F5</text>
<text x="264.5" y="26.9" transform="rotate(-90 264.5 26.9)">B7</text>
<text x="267" y="26.9" transform="rotate(-90 267 26.9)">B4</text>
<text x="269.5" y="26.9" transform="rotate(-90 269.5 26.9)">C4</text>
<text x="272.1" y="26.9" transform="rotate(-90 272.1 26.9)">G5</text>
<text x="427.9" y="26.3">1</text>
<text x="427.9" y="28.9">3</text>
<text x="429.9" y="27.6">1</text>
<text x="433.4" y="24.5" transform="rotate(-90 433.4 24.5)">13</text>
<text x="434.4" y="27.1" transform="rotate(-90 434.4 27.1)">13</text>
<text x="435.9" y="24.5" transform="rotate(-90 435.9 24.5)">14</text>
<text x="436.9" y="27.1" transform="rotate(-90 436.9 27.1)">14</text>
<text x="439.7" y="27.6">2</text>
<text x="441.8" y="28.9">4</text>
<text x="441.8" y="26.3">2</text>
<text x="260.1" y="33.1" transform="rotate(-90 260.1 33.1)">AVDD</text>
<text x="262.7" y="33.1" transform="rotate(-90 262.7 33.1)">AVDD</text>
<text x="265.2" y="33.8" transform="rotate(-90 265.2 33.8)">IOVDD</text>
<text x="356.7" y="30.1">1</text>
<text x="356.7" y="32.7">3</text>
<text x="356.7" y="35.2">5</text>
<text x="358.8" y="31.4">1</text>
<text x="358.8" y="33.9">3</text>
<text x="361" y="33.9">4</text>
<text x="361" y="31.4">2</text>
<text x="363.1" y="35.2">6</text>
<text x="363.1" y="32.7">4</text>
<text x="363.1" y="30.1">2</text>
<text x="427.9" y="31.4">5</text>
<text x="427.9" y="33.9">7</text>
<text x="429.9" y="30.1">3</text>
<text x="429.9" y="32.7">5</text>
<text x="429.9" y="35.2">7</text>
<text x="439.7" y="35.2">8</text>
<text x="439.7" y="32.7">6</text>
<text x="439.7" y="30.1">4</text>
<text x="441.8" y="33.9">8</text>
<text x="441.8" y="31.4">6</text>
<text x="246.1" y="41.6">G7</text>
<text x="246.2" y="39">C7</text>
<text x="249.6" y="40.3">CLK_IO</text>
<text x="267.8" y="36.2" transform="rotate(-90 267.8 36.2)">VDD_1P8</text>
<text x="270.3" y="36.2" transform="rotate(-90 270.3 36.2)">VDD_1P8</text>
<text x="272.8" y="36.2" transform="rotate(-90 272.8 36.2)">VDD_1P8</text>
<text x="356.7" y="37.7">7</text>
<text x="358.8" y="36.5">5</text>
<text x="358.8" y="39">7</text>
<text x="361" y="39">8</text>
<text x="361" y="36.5">6</text>
<text x="363.1" y="37.7">8</text>
<text x="426.8" y="39">11</text>
<text x="427.9" y="36.5">9</text>
<text x="429.9" y="37.7">9</text>
<text x="429.9" y="40.3">11</text>
<text x="434.4" y="41.8" transform="rotate(-90 434.4 41.8)">15</text>
<text x="436.9" y="41.8" transform="rotate(-90 436.9 41.8)">16</text>
<text x="438.7" y="40.3">12</text>
<text x="438.7" y="37.7">10</text>
<text x="441.8" y="39">12</text>
<text x="441.8" y="36.5">10</text>
<text x="249.6" y="42.8">CSZ</text>
<text x="433.4" y="44.3" transform="rotate(-90 433.4 44.3)">15</text>
<text x="435.9" y="44.3" transform="rotate(-90 435.9 44.3)">16</text>
<text x="246.2" y="49.2">D3</text>
<text x="246.2" y="51.7">C3</text>
<text x="249.6" y="50.4">CHIP_ADDR0</text>
<text x="249.6" y="53">CHIP_ADDR1</text>
<text x="277.6" y="51.7">GPIO1</text>
<text x="284.4" y="53">D6</text>
<text x="284.4" y="50.4">D7</text>
<text x="246.3" y="59.3">E2</text>
<text x="277.6" y="59.3">GPIO4</text>
<text x="277.6" y="56.8">GPIO3</text>
<text x="277.6" y="54.3">GPIO2</text>
<text x="284.4" y="58.1">D5</text>
<text x="284.4" y="55.5">C5</text>
<text x="246.4" y="61.9">F1</text>
<text x="249.6" y="60.6">CM_IN</text>
<text x="249.6" y="63.1">CM_OUT</text>
<text x="277.6" y="61.9">GPIO5</text>
<text x="284.4" y="60.6">E7</text>
<text x="246.4" y="69.5">F7</text>
<text x="249.6" y="70.8">SCLK</text>
<text x="281" y="69.5">E1</text>
<text x="284.4" y="70.8">C1</text>
<text x="284.4" y="68.2">B1</text>
<text x="246.2" y="72">C6</text>
<text x="249.6" y="73.3">Sync_IO</text>
<text x="281" y="77.1">E4</text>
<text x="281" y="74.6">E3</text>
<text x="281" y="72">E2</text>
<text x="284.4" y="75.8">D2</text>
<text x="284.4" y="73.3">C2</text>
<text x="246.3" y="82.2">E6</text>
<text x="246.4" y="79.7">F6</text>
<text x="249.6" y="80.9">SDIN</text>
<text x="249.6" y="83.5">SDOUT</text>
<text x="281" y="82.2">E6</text>
<text x="281" y="79.7">E5</text>
<text x="284.4" y="80.9">E1</text>
<text x="284.4" y="78.4">D1</text>
<text x="246.1" y="89.8">G3</text>
<text x="276" y="89.8">RESETZ</text>
<text x="284.4" y="88.5">E5</text>
<text x="246.4" y="92.4">F3</text>
<text x="249.6" y="91.1">TESTN_IO</text>
<text x="249.6" y="93.6">TESTP_IO</text>
<text x="274.4" y="94.9">RESP_IN2</text>
<text x="274.4" y="92.4">RESP_IN1</text>
<text x="284.4" y="93.6">B3</text>
<text x="284.4" y="91.1">A3</text>
<text x="246.1" y="100">G2</text>
<text x="249.6" y="101.2">RLD_IN</text>
<text x="274.4" y="100">RESP_IN4</text>
<text x="274.4" y="97.4">RESP_IN3</text>
<text x="284.4" y="101.2">A6</text>
<text x="284.4" y="98.7">A2</text>
<text x="284.4" y="96.2">B2</text>
<text x="246.1" y="105.1">G1</text>
<text x="246.4" y="102.5">F2</text>
<text x="249.6" y="103.8">RLD_INV</text>
<text x="249.6" y="106.3">RLD_OUT</text>
<text x="272.3" y="107.6">RESP_OUT3</text>
<text x="272.3" y="105.1">RESP_OUT2</text>
<text x="272.3" y="102.5">RESP_OUT1</text>
<text x="284.4" y="106.3">B5</text>
<text x="284.4" y="103.8">B6</text>
<text x="246.1" y="112.7">G4</text>
<text x="249.6" y="113.9">BG</text>
<text x="272.3" y="110.1">RESP_OUT4</text>
<text x="284.4" y="108.9">A5</text>
<text x="246.1" y="115.2">G6</text>
<text x="246.3" y="117.8">E4</text>
<text x="249.6" y="116.5">NC</text>
<text x="249.6" y="119">PDN</text>
<text x="246.3" y="120.3">E3</text>
<text x="249.6" y="121.6">WCT</text>
<text x="261.9" y="135.8" transform="rotate(-90 261.9 135.8)">A1</text>
<text x="262.9" y="132.9" transform="rotate(-90 262.9 132.9)">AVSS</text>
<text x="264.5" y="135.9" transform="rotate(-90 264.5 135.9)">D4</text>
<text x="265.5" y="132.9" transform="rotate(-90 265.5 132.9)">AVSS</text>
<text x="267" y="135.7" transform="rotate(-90 267 135.7)">F4</text>
<text x="268" y="132.9" transform="rotate(-90 268 132.9)">AVSS</text>
<text x="269.5" y="135.8" transform="rotate(-90 269.5 135.8)">A7</text>
<text x="270.6" y="132.9" transform="rotate(-90 270.6 132.9)">IOVSS</text>
<text x="175.1" y="164.7">1</text>
<text x="175.1" y="167.3">2</text>
<text x="177.2" y="166">OUT</text>
<text x="185.6" y="163.5">EP</text>
<text x="186.2" y="166">IN</text>
<text x="189.1" y="167.3">5</text>
<text x="189.1" y="164.7">6</text>
<text x="189.1" y="162.2">7</text>
<text x="175.1" y="169.8">3</text>
<text x="177.2" y="168.6">NC</text>
<text x="177.2" y="171.1">NC</text>
<text x="183.9" y="168.6">GND</text>
<text x="185.5" y="171.1">EN</text>
<text x="189.1" y="169.8">4</text>
</g>
<g font-size="1.6" fill="#000080">
<text x="368" y="71.8">R8</text>
<text x="378.2" y="71.8">C17</text>
<text x="366.8" y="84.5">C18</text>
</g>
</svg>
